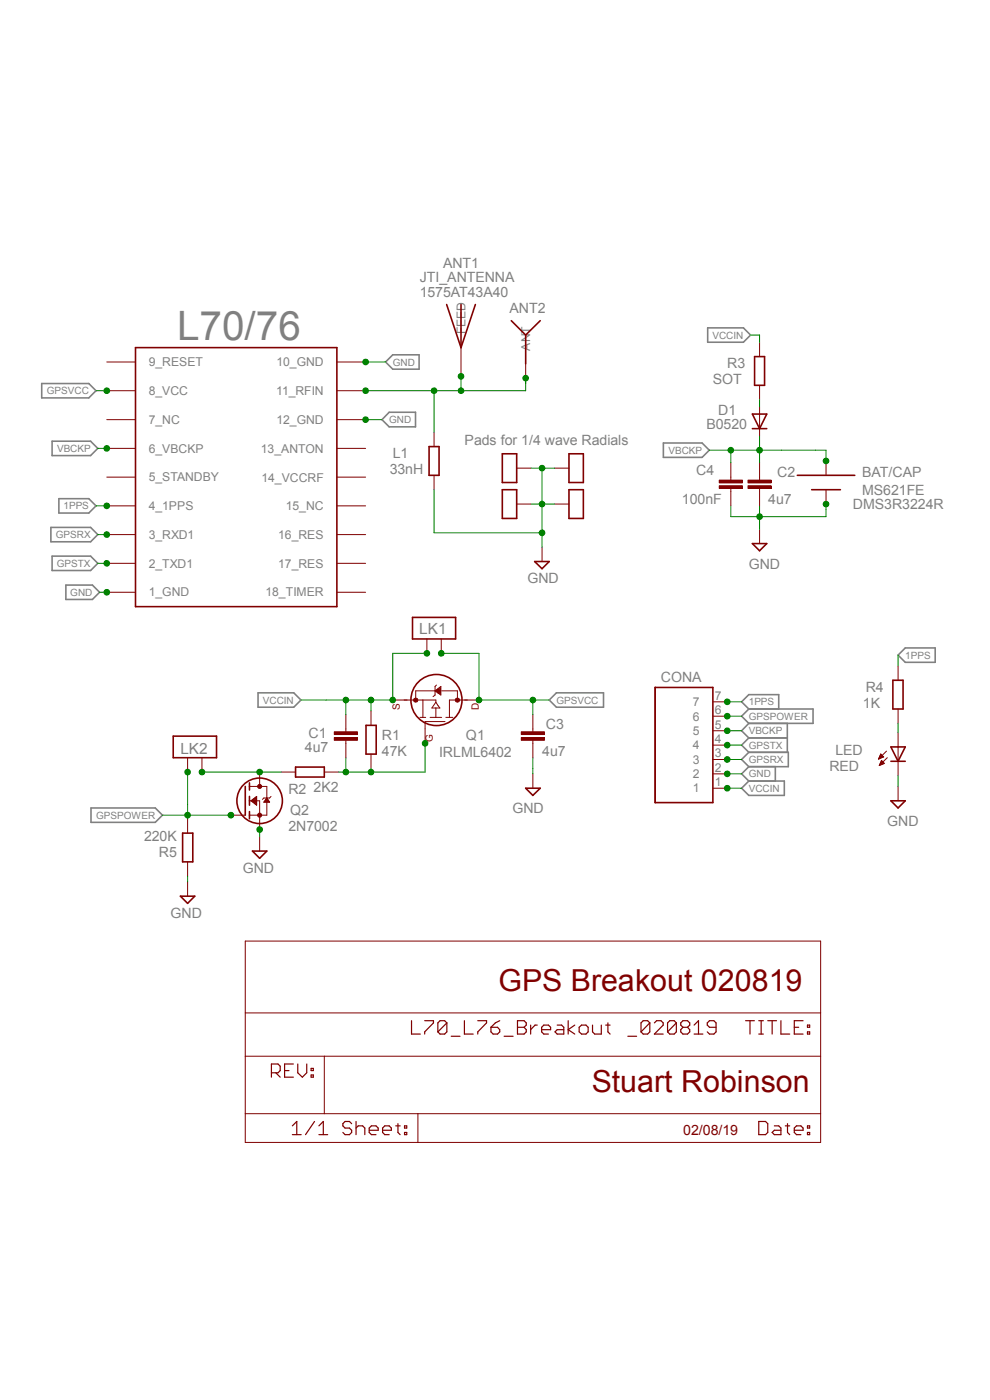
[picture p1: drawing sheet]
<svg xmlns="http://www.w3.org/2000/svg" width="210mm" height="297mm" viewBox="0 0 210 297" stroke-linecap="round" stroke-linejoin="round" font-family="sans-serif">
<g fill="none" stroke="#808080" stroke-width=".34">
<path d="M81.8 76.8l1.5-1.5h5.6v3h-5.6zM150.1 69.6h7.6l1.5 1.5-1.5 1.5h-7.6zM8.8 81.4h10l1.6 1.5-1.6 1.5h-10zM11 93.6h8.2l1.5 1.5-1.5 1.5h-8.2zM82.5 87.5h5.6v3.1h-5.6l-1.5-1.6zM140.7 94h8.2l1.6 1.5-1.6 1.5h-8.2zM10.8 111.9h8.4l1.5 1.5-1.5 1.5h-8.4zM11 118h8.2l1.5 1.5-1.5 1.5h-8.2zM12.5 105.8h6.3l1.6 1.5-1.6 1.5h-6.3zM14 124.1h5.6l1.5 1.5-1.5 1.6h-5.6zM190.5 139l1.5-1.5h6.4v3h-6.4zM54.7 147h7.6l1.5 1.5-1.5 1.5h-7.6z"/>
<path d="M116.5 148.5l1.5-1.5h10v3h-10zM158.8 159.6l-1.5 1.5 1.5 1.5M158.8 159.6h8.4v3h-8.4M158.8 156.5l-1.5 1.6 1.5 1.5M158.8 156.5h8.2M158.8 150.4l-1.5-1.5 1.5-1.5h6.4v3M158.8 150.4h13.7v3.1h-13.7M158.8 150.4l-1.5 1.5 1.5 1.6M158.8 153.5l-1.5 1.5 1.5 1.5M167 153.5v6.1M19.3 171.4h13.6l1.6 1.5-1.6 1.6h-13.6zM158.8 162.6l-1.5 1.6 1.5 1.5"/>
<path d="M158.8 165.7h7.6v3h-7.6l-1.5-1.5zM164.5 162.6v3.1"/>
</g>
<path d="M91 94.7h2.1v6.1h-2.1zM159.6 87.8h3l-1.5 3.1zM159.6 90.9h3M189 158.5h3l-1.5 3zM189.4 144.3h2.2v6.1h-2.2zM189 161.5h3" fill="none" stroke="#800000" stroke-width=".34"/>
<g fill="none" stroke="#800000" stroke-width=".21">
<path d="M92.1 91.7v3M161.1 86.3v6.2M92.1 100.8v3.1M161.1 101.2v.6M161.1 103.7v.6M186.8 160l-.4 1M186.8 160l.7 .6-1.1 .4M186.8 160h.1M188 159.3l-1.6 1.7M190.5 141.3v3M190.5 150.4v3.1M190.5 155.4v9.1"/>
<path d="M186.4 161h.2M186.4 160.8h.5M186.5 160.7h.6M186.5 162.4h.1M186.6 160.6h.8M186.6 162.3h.3M186.6 160.5h.7M186.6 160.4h.6M186.6 162.1h.6M186.7 162h.7M186.7 160.2h.4M186.7 161.9h.8"/>
<path d="M186.8 160.1h.2M186.8 161.8h.6M186.9 161.7h.4M186.9 161.5h.3M186.9 161.4h.2M187 161.3l.6 .7-1.1 .4zM188.2 160.7l-1.7 1.7M52 199.6h122.1v42.8h-122.1zM52 214.9h122.1M52 224.1h122.1M52 236.3h122.1M68.8 224.1v12.2"/>
<path d="M88.6 236.3v6.1"/>
</g>
<g fill="none" stroke="#800000" stroke-width=".25">
<path d="M87.3 216.5v2.9h1.9M90.1 216.5h1.8v.5l-1.8 1.9v.5M94.8 217l-.5-.5h-1l-.4 .5v1.9M94.8 217v1.9l-.5 .5h-1l-.4-.5M94.8 217l-1.9 1.9M95.7 219.8h1.9M98.5 216.5v2.9h1.9M101.3 216.5h1.9v.5l-1.9 1.9v.5M104.1 217.9h1.4l.5 .5v.5l-.5 .5h-.9l-.5-.5zM106 216.5l-.9 .5-1 .9M106.9 219.8h1.9M109.8 216.5h1.4l.4 .5v.5l-.4 .4 .4 .5v.5l-.4 .5h-1.4z"/>
<path d="M109.8 217.9h1.4M112.6 217.5v1.9M114 217.5h-.5l-.9 .9M114.9 218.4h1.9v-.5l-.5-.4h-.9l-.5 .4v1l.5 .5h.9M118.2 217.5h.9l.5 .4v1.5h-1.4l-.5-.5 .5-.5h1.4M120.5 216.5v2.9M121.9 217.5l-1.4 .9 1.4 1M122.9 217.9l.5-.4h.9l.5 .4v1l-.5 .5h-.9l-.5-.5zM125.7 217.5v1.4l.5 .5h1.4v-1.9M128.5 217.5h.9M128.9 217v1.9l.5 .5M133.2 219.8h1.8"/>
<path d="M137.8 217l-.4-.5h-1l-.4 .5v1.9M137.8 217v1.9l-.4 .5h-1l-.4-.5M137.8 217l-1.8 1.9M138.8 217l.5-.5h.9l.5 .5v.5l-1.9 1.9h1.9M143.5 217l-.5-.5h-.9l-.5 .5v1.9M143.5 217v1.9l-.5 .5h-.9l-.5-.5M143.5 217l-1.9 1.9M144.9 217.9l-.5-.4v-.5l.5-.5h.9l.5 .5v.5l-.5 .4M144.9 217.9l-.5 .5v.5l.5 .5h.9l.5-.5v-.5l-.5-.5M144.9 217.9h.9M147.2 219.4h1.9M147.2 217.5l1-1v2.9"/>
<path d="M151.9 217.9h-1.4l-.5-.4v-.5l.5-.5h.9l.5 .5v1.9l-.5 .5h-.9l-.5-.5M158.2 216.5h1.8M159.1 216.5v2.9M161 216.5h.9M161 219.4h.9M161.5 216.5v2.9M162.9 216.5h1.8M163.8 216.5v2.9M165.7 216.5v2.9h1.8M168.5 217.9h.9M170.3 216.5h-1.8v2.9h1.8M171.3 217.5h.4v.4h-.4z"/>
<path d="M171.3 218.9h.4v.5h-.4zM57.6 227.6h1.4l.4-.5v-.9l-.4-.5h-1.4v2.8M58.5 227.6l.9 .9M60.4 227.1h.9M62 238.8l.9-.9v2.8M62.2 225.7h-1.8v2.8h1.8M63.2 225.7v1.9l.9 .9 1-.9v-1.9M66 228h.5v.5h-.5zM66 226.7h.5v.4h-.5zM66.7 237.9l-1.9 2.8M67.6 238.8l1-.9v2.8M74.6 238.4l-.5-.5h-.9l-.5 .5v.4l.5 .5h.9l.5 .5v.4l-.5 .5h-.9l-.5-.5"/>
<path d="M75.5 239.3l.5-.5h.9l.5 .5v1.4M75.5 237.9v2.8M78.3 239.8h1.9v-.5l-.4-.5h-1l-.5 .5v.9l.5 .5h1M81.2 239.8h1.8v-.5l-.5-.5h-.9l-.4 .5v.9l.4 .5h.9M83.9 238.8h1M84.4 238.4v1.8l.5 .5M85.8 238.8h.5v.5h-.5zM161 237.9h1.4l.5 .5v1.8l-.5 .5h-1.4zM164.3 238.8h.9l.5 .5v1.4h-1.4l-.5-.5 .5-.4h1.4M166.6 238.8h.9M167 238.4v1.8l.5 .5M168.5 239.8h1.8v-.5l-.4-.5h-.9l-.5 .5v.9l.5 .5h.9"/>
<path d="M171.3 238.8h.4v.5h-.4zM62 240.7h1.9M67.6 240.7h1.9M85.8 240.2h.5v.5h-.5zM171.3 240.2h.4v.5h-.4z"/>
</g>
<path d="M158.7 103h4.9v.6h-4.9z" fill-rule="evenodd" fill="#800000"/>
<path d="M158.7 103h4.9v.6h-4.9z" fill="none" stroke="#800000" stroke-width=".21"/>
<path d="M158.7 101.9h4.9v.5h-4.9z" fill-rule="evenodd" fill="#800000"/>
<g fill="none" stroke="#800000" stroke-width=".21">
<path d="M22.6 76.8h6.1M71.5 76.8h6.1M97.8 73.7v6.1M111.5 77.2v3M161.1 72.6v3M22.6 82.9h6.1M22.6 89h6.1M22.6 95.1h6.1M71.5 82.9h6.1M71.5 89h6.1M71.5 95.1h6.1M109.6 99.3h3"/>
<path d="M117.6 99.3h3.1M161.1 81.7v3.1M161.1 98.2v3M175.2 97.8v3M22.6 101.2h6.1M22.6 107.3h6.1M22.6 113.4h6.1M22.6 119.5h6.1M71.5 101.2h6.1M71.5 107.3h6.1M71.5 113.4h6.1M71.5 119.5h6.1"/>
<path d="M109.6 106.9h3M115 116.1v3M117.6 106.9h3.1M158.7 101.9h4.9v.5h-4.9zM161.1 104.3v3M161.1 112.3v3M175.2 103.9v3M22.6 125.6h6.1M71.5 125.6h6.1M85.7 148.5h6.8v.5M89.1 152.2h1.2M89.7 148.5v3.7"/>
<path d="M91.2 152.2h2.5M92.2 146.6h-4v1.9M92.3 146.6l1.2-1v1.8zM92.5 149l.8 1.2h-1.7zM92.5 150.2v2M92.6 145.3l-.3 .3v1.8l-.4 .4M93.7 146.6h3.3v1.9M94.4 153.1h-4.2v1.5M94.6 152.2h1.5M99.1 148.5h-3.8v3.7M151.2 158.1h3.1M151.2 155h3.1"/>
<path d="M151.2 151.9h3.1M151.2 148.9h3.1M151.2 167.2h3.1M151.2 164.2h3.1M151.2 161.1h3.1M190.5 166.8v3.1"/>
</g>
<g fill="none" stroke="#800000" stroke-width=".34">
<path d="M28.7 73.7h42.8v55h-42.8zM94.7 64.6l3.1 9.1M97.8 64.6v9.1M100.8 64.6l-3 9.1M108.5 68l3 3.1M111.5 71.1v6.1M114.6 68l-3.1 3.1M160.1 75.6h2.1v6.1h-2.1zM106.6 96.3h3v6.1h-3zM120.7 96.3h3v6.1h-3zM106.6 103.9h3v6.1h-3zM113.4 119.1h3.1l-1.5 1.5z"/>
<path d="M120.7 103.9h3v6.1h-3zM159.6 115.3h3l-1.5 1.5zM169.1 100.8h12.2M172.2 103.9h6.1M139 145.8h12.2v24.5h-12.2zM189 169.9h3l-1.5 1.5z"/>
<circle cx="92.6" cy="148.5" r="5.4"/>
</g>
<path d="M92.3 146.6h.3M93.3 146.6l-.3 .1" fill="none" stroke="#800000" stroke-width=".25"/>
<path d="M92.9 146.3l-.1 .1M93 146.2v.8l-.4-.4 .4 .1M93.3 145.9v1.3" fill="none" stroke="#800000" stroke-width=".38"/>
<circle cx="97" cy="148.5" r=".46" fill="#800000"/>
<circle cx="97" cy="148.5" r=".46" fill="none" stroke="#800000" stroke-width=".21"/>
<circle cx="88.2" cy="148.5" r=".46" fill="#800000"/>
<g fill="none" stroke="#800000" stroke-width=".21">
<path d="M73.4 154.6v.6M73.4 157.1v.6M83.3 148.5h3.1M90.2 154.6v3.1M98.6 148.5h3"/>
<circle cx="88.2" cy="148.5" r=".46"/>
</g>
<path d="M70.9 156.5h4.9v.6h-4.9z" fill-rule="evenodd" fill="#800000"/>
<path d="M70.9 156.5h4.9v.6h-4.9z" fill="none" stroke="#800000" stroke-width=".21"/>
<path d="M70.9 155.2h4.9v.6h-4.9z" fill-rule="evenodd" fill="#800000"/>
<path d="M90.6 135.6v3M93.6 135.6v3M70.9 155.2h4.9v.6h-4.9zM73.4 151.6v3M73.4 157.7v3M78.7 150.8v3.1M78.7 160v3M113 154.6v.6M113 157.1v.6M59.6 163.8h3.1M68.8 163.8h3" fill="none" stroke="#800000" stroke-width=".21"/>
<path d="M87.5 131h9.1v4.6h-9.1zM77.6 153.9h2.2v6.1h-2.2zM62.7 162.7h6.1v2.1h-6.1z" fill="none" stroke="#800000" stroke-width=".34"/>
<path d="M110.6 156.5h4.9v.6h-4.9z" fill-rule="evenodd" fill="#800000"/>
<path d="M110.6 156.5h4.9v.6h-4.9z" fill="none" stroke="#800000" stroke-width=".21"/>
<path d="M110.6 155.2h4.9v.6h-4.9z" fill-rule="evenodd" fill="#800000"/>
<path d="M155 101.2v.6M155 103.7v.6M110.6 155.2h4.9v.6h-4.9zM113 151.6v3M113 157.7v3M113 164.2v3" fill="none" stroke="#800000" stroke-width=".21"/>
<path d="M111.5 167.2h3.1l-1.6 1.5z" fill="none" stroke="#800000" stroke-width=".34"/>
<path d="M152.6 103h4.9v.6h-4.9z" fill-rule="evenodd" fill="#800000"/>
<path d="M152.6 103h4.9v.6h-4.9z" fill="none" stroke="#800000" stroke-width=".21"/>
<path d="M152.6 101.9h4.9v.5h-4.9z" fill-rule="evenodd" fill="#800000"/>
<path d="M155 98.2v3M152.6 101.9h4.9v.5h-4.9zM155 104.3v3M39.8 160.7v3.1M42.8 160.7v3.1M52.9 169.9h2.2v3M52.9 166.8h3.7v6.1h-3.7M57.5 169l-.3 .3h-1.2l-.3 .3" fill="none" stroke="#800000" stroke-width=".21"/>
<path d="M36.7 156.2h9.2v4.5h-9.2zM52 166.8v6.1M52.9 166.1v1.5M52.9 169v1.8M52.9 172.2v1.5" fill="none" stroke="#800000" stroke-width=".34"/>
<circle cx="55.1" cy="172.9" r=".43" fill="#800000"/>
<circle cx="55.1" cy="172.9" r=".43" fill="none" stroke="#800000" stroke-width=".21"/>
<circle cx="55.1" cy="166.8" r=".43" fill="#800000"/>
<g fill="none" stroke="#800000" stroke-width=".21">
<path d="M39.8 173.7v3M49 172.9h3M53.3 169.9l1.1-.9v1.8zM53.3 169.9h1.1M53.3 169.8h1.1M53.4 170.1h1M53.5 169.7h.9M53.6 170.1h.8M53.7 169.5h.7M53.8 170.3h.6M53.8 169.4h.6M53.9 170.4h.5"/>
<path d="M54 169.3h.4M54.1 170.5h.3M54.1 169.2h.3M54.2 170.6h.2M54.3 169.1h.1M54.4 170.8h.1M55.1 163.8v3M55.1 172.9v3.1M55.1 177.5v3.1M56 170.1h1.2M56.1 170.1h1M56.2 169.9h.8"/>
<path d="M56.3 169.8h.6M56.3 169.7h.6M56.4 169.5h.4M56.5 169.4h.2M56.6 169.3h.1M56.6 169.3l.6 .9h-1.2zM39.8 182.8v3.1M39.8 187.1v3"/>
<circle cx="55.1" cy="166.8" r=".43"/>
</g>
<g fill="none" stroke="#800000" stroke-width=".34">
<path d="M38.7 176.7h2.2v6.1h-2.2zM38.3 190.1h3l-1.5 1.5zM53.6 180.6h3l-1.5 1.5z"/>
<circle cx="55.1" cy="169.9" r="4.8"/>
</g>
<path d="M20.7 113.4h1.9" fill="none" stroke="#008000" stroke-width=".21"/>
<circle cx="22.6" cy="113.4" r=".6" fill="#008000"/>
<g fill="none" stroke="#008000" stroke-width=".21">
<path d="M154.3 161.1h3"/>
<circle cx="22.6" cy="113.4" r=".6"/>
</g>
<circle cx="154.3" cy="161.1" r=".6" fill="#008000"/>
<g fill="none" stroke="#008000" stroke-width=".21">
<path d="M20.7 119.5h1.9"/>
<circle cx="154.3" cy="161.1" r=".6"/>
</g>
<circle cx="22.6" cy="119.5" r=".6" fill="#008000"/>
<g fill="none" stroke="#008000" stroke-width=".21">
<path d="M154.3 158.1h3"/>
<circle cx="22.6" cy="119.5" r=".6"/>
</g>
<circle cx="154.3" cy="158.1" r=".6" fill="#008000"/>
<g fill="none" stroke="#008000" stroke-width=".21">
<path d="M161.1 107.3v5M161.1 109.6h14.1M190.5 164.5v2.3"/>
<circle cx="154.3" cy="158.1" r=".6"/>
</g>
<circle cx="161.1" cy="109.6" r=".6" fill="#008000"/>
<g fill="none" stroke="#008000" stroke-width=".21">
<path d="M175.2 106.9v2.7"/>
<circle cx="161.1" cy="109.6" r=".6"/>
</g>
<circle cx="175.2" cy="106.9" r=".6" fill="#008000"/>
<g fill="none" stroke="#008000" stroke-width=".21">
<path d="M77.6 76.8h4.2M77.6 89h3.4M155 107.3v2.3h6.1M21.1 125.6h1.5"/>
<circle cx="175.2" cy="106.9" r=".6"/>
</g>
<circle cx="77.6" cy="76.8" r=".6" fill="#008000"/>
<circle cx="77.6" cy="76.8" r=".6" fill="none" stroke="#008000" stroke-width=".21"/>
<circle cx="77.6" cy="89" r=".6" fill="#008000"/>
<circle cx="77.6" cy="89" r=".6" fill="none" stroke="#008000" stroke-width=".21"/>
<circle cx="22.6" cy="125.6" r=".6" fill="#008000"/>
<g fill="none" stroke="#008000" stroke-width=".21">
<path d="M154.3 164.2h3"/>
<circle cx="22.6" cy="125.6" r=".6"/>
</g>
<circle cx="154.3" cy="164.2" r=".6" fill="#008000"/>
<g fill="none" stroke="#008000" stroke-width=".21">
<path d="M112.6 106.9h5M115 106.9v6.1"/>
<circle cx="154.3" cy="164.2" r=".6"/>
</g>
<circle cx="115" cy="106.9" r=".6" fill="#008000"/>
<g fill="none" stroke="#008000" stroke-width=".21">
<path d="M112.6 99.3h5M115 99.3v7.6M115 113v3.1"/>
<circle cx="115" cy="106.9" r=".6"/>
</g>
<circle cx="115" cy="99.3" r=".6" fill="#008000"/>
<g fill="none" stroke="#008000" stroke-width=".21">
<path d="M92.1 103.9v9.1h22.9"/>
<circle cx="115" cy="99.3" r=".6"/>
</g>
<circle cx="115" cy="113" r=".6" fill="#008000"/>
<g fill="none" stroke="#008000" stroke-width=".21">
<path d="M55.1 176v1.5M113 160.7v3.5"/>
<circle cx="115" cy="113" r=".6"/>
</g>
<circle cx="55.1" cy="176" r=".6" fill="#008000"/>
<g fill="none" stroke="#008000" stroke-width=".21">
<path d="M190.5 139v2.3M154.3 148.9h3M190.5 153.5v1.9M39.8 185.9v1.2"/>
<circle cx="55.1" cy="176" r=".6"/>
</g>
<circle cx="154.3" cy="148.9" r=".6" fill="#008000"/>
<g fill="none" stroke="#008000" stroke-width=".21">
<path d="M20.4 107.3h2.2"/>
<circle cx="154.3" cy="148.9" r=".6"/>
</g>
<circle cx="22.6" cy="107.3" r=".6" fill="#008000"/>
<g fill="none" stroke="#008000" stroke-width=".21">
<path d="M161.1 84.8v1.5M154.3 151.9h3"/>
<circle cx="22.6" cy="107.3" r=".6"/>
</g>
<circle cx="154.3" cy="151.9" r=".6" fill="#008000"/>
<g fill="none" stroke="#008000" stroke-width=".21">
<path d="M34.5 172.9h5.3M39.8 170.6v3.1"/>
<circle cx="154.3" cy="151.9" r=".6"/>
</g>
<circle cx="39.8" cy="172.9" r=".6" fill="#008000"/>
<g fill="none" stroke="#008000" stroke-width=".21">
<path d="M39.8 163.8v6.8"/>
<circle cx="39.8" cy="172.9" r=".6"/>
</g>
<circle cx="39.8" cy="163.8" r=".6" fill="#008000"/>
<g fill="none" stroke="#008000" stroke-width=".21">
<path d="M39.8 172.9h9.2"/>
<circle cx="39.8" cy="163.8" r=".6"/>
</g>
<circle cx="49" cy="172.9" r=".6" fill="#008000"/>
<g fill="none" stroke="#008000" stroke-width=".21">
<path d="M20.4 82.9h2.2"/>
<circle cx="49" cy="172.9" r=".6"/>
</g>
<circle cx="22.6" cy="82.9" r=".6" fill="#008000"/>
<g fill="none" stroke="#008000" stroke-width=".21">
<path d="M101.6 148.5h11.4"/>
<circle cx="22.6" cy="82.9" r=".6"/>
</g>
<circle cx="101.6" cy="148.5" r=".6" fill="#008000"/>
<g fill="none" stroke="#008000" stroke-width=".21">
<path d="M93.6 138.6h8v9.9M113 148.5h3.5"/>
<circle cx="101.6" cy="148.5" r=".6"/>
</g>
<circle cx="93.6" cy="138.6" r=".6" fill="#008000"/>
<g fill="none" stroke="#008000" stroke-width=".21">
<path d="M113 148.5v3.1"/>
<circle cx="93.6" cy="138.6" r=".6"/>
</g>
<circle cx="113" cy="148.5" r=".6" fill="#008000"/>
<g fill="none" stroke="#008000" stroke-width=".21">
<path d="M97.8 79.8v3.1M77.6 82.9h14.5"/>
<circle cx="113" cy="148.5" r=".6"/>
</g>
<circle cx="97.8" cy="82.9" r=".6" fill="#008000"/>
<g fill="none" stroke="#008000" stroke-width=".21">
<path d="M111.5 80.2v2.7h-19.4"/>
<circle cx="97.8" cy="82.9" r=".6"/>
</g>
<circle cx="97.8" cy="79.8" r=".6" fill="#008000"/>
<circle cx="97.8" cy="79.8" r=".6" fill="none" stroke="#008000" stroke-width=".21"/>
<circle cx="77.6" cy="82.9" r=".6" fill="#008000"/>
<g fill="none" stroke="#008000" stroke-width=".21">
<path d="M111.5 80.2v1.2"/>
<circle cx="77.6" cy="82.9" r=".6"/>
</g>
<circle cx="111.5" cy="80.2" r=".6" fill="#008000"/>
<g fill="none" stroke="#008000" stroke-width=".21">
<path d="M92.1 82.9v8.8"/>
<circle cx="111.5" cy="80.2" r=".6"/>
</g>
<circle cx="92.1" cy="82.9" r=".6" fill="#008000"/>
<g fill="none" stroke="#008000" stroke-width=".21">
<path d="M20.7 95.1h1.9"/>
<circle cx="92.1" cy="82.9" r=".6"/>
</g>
<circle cx="22.6" cy="95.1" r=".6" fill="#008000"/>
<g fill="none" stroke="#008000" stroke-width=".21">
<path d="M150.5 95.5h22.4M161.1 92.5v3"/>
<circle cx="22.6" cy="95.1" r=".6"/>
</g>
<circle cx="161.1" cy="95.5" r=".6" fill="#008000"/>
<g fill="none" stroke="#008000" stroke-width=".21">
<path d="M161.1 95.5v2.7M172.9 95.5h2.3v2.3"/>
<circle cx="161.1" cy="95.5" r=".6"/>
</g>
<circle cx="175.2" cy="97.8" r=".6" fill="#008000"/>
<g fill="none" stroke="#008000" stroke-width=".21">
<path d="M155 95.5v2.7"/>
<circle cx="175.2" cy="97.8" r=".6"/>
</g>
<circle cx="155" cy="95.5" r=".6" fill="#008000"/>
<g fill="none" stroke="#008000" stroke-width=".21">
<path d="M154.3 155h3"/>
<circle cx="155" cy="95.5" r=".6"/>
</g>
<circle cx="154.3" cy="155" r=".6" fill="#008000"/>
<g fill="none" stroke="#008000" stroke-width=".21">
<path d="M154.3 167.2h3"/>
<circle cx="154.3" cy="155" r=".6"/>
</g>
<circle cx="154.3" cy="167.2" r=".6" fill="#008000"/>
<g fill="none" stroke="#008000" stroke-width=".21">
<path d="M73.4 148.5h9.9M78.7 148.5v2.3"/>
<circle cx="154.3" cy="167.2" r=".6"/>
</g>
<circle cx="78.7" cy="148.5" r=".6" fill="#008000"/>
<g fill="none" stroke="#008000" stroke-width=".21">
<path d="M63.8 148.5h9.6v3.1"/>
<circle cx="78.7" cy="148.5" r=".6"/>
</g>
<circle cx="73.4" cy="148.5" r=".6" fill="#008000"/>
<circle cx="73.4" cy="148.5" r=".6" fill="none" stroke="#008000" stroke-width=".21"/>
<circle cx="83.3" cy="148.5" r=".6" fill="#008000"/>
<g fill="none" stroke="#008000" stroke-width=".21">
<path d="M90.6 138.6h-7.3v9.9"/>
<circle cx="83.3" cy="148.5" r=".6"/>
</g>
<circle cx="90.5" cy="138.6" r=".6" fill="#008000"/>
<g fill="none" stroke="#008000" stroke-width=".21">
<path d="M159.2 71.1h1.9v1.5M90.2 157.7v6.1h-16.8v-3.1M78.7 163v.8"/>
<circle cx="90.5" cy="138.6" r=".6"/>
</g>
<circle cx="78.7" cy="163.8" r=".6" fill="#008000"/>
<circle cx="78.7" cy="163.8" r=".6" fill="none" stroke="#008000" stroke-width=".21"/>
<circle cx="90.2" cy="157.7" r=".6" fill="#008000"/>
<g fill="none" stroke="#008000" stroke-width=".21">
<path d="M71.8 163.8h1.6"/>
<circle cx="90.2" cy="157.7" r=".6"/>
</g>
<circle cx="73.4" cy="163.8" r=".6" fill="#008000"/>
<g fill="none" stroke="#008000" stroke-width=".21">
<path d="M42.8 163.8h16.8"/>
<circle cx="73.4" cy="163.8" r=".6"/>
</g>
<circle cx="42.8" cy="163.8" r=".6" fill="#008000"/>
<circle cx="42.8" cy="163.8" r=".6" fill="none" stroke="#008000" stroke-width=".21"/>
<circle cx="55.1" cy="163.8" r=".6" fill="#008000"/>
<circle cx="55.1" cy="163.8" r=".6" fill="none" stroke="#008000" stroke-width=".21"/>
<text font-size="8.6" fill="#808080" x="37.5" y="72.2">L70/76</text>
<g font-size="6.4" fill="#800000">
<text x="105.7" y="210.3">GPS Breakout 020819</text>
<text x="125.5" y="231.7">Stuart Robinson</text>
</g>
<g font-size="3.3" fill="#808080">
<text x="88.9" y="134.4">LK1</text>
<text x="38.3" y="160">LK2</text>
</g>
<g font-size="3" fill="#808080">
<text x="89" y="59.9">JTI_ANTENNA</text>
<text x="94" y="56.8">ANT1</text>
<text x="89" y="63.1">1575AT43A40</text>
<text x="108.1" y="66.5">ANT2</text>
<text x="151.2" y="81.4">SOT</text>
<text x="154.3" y="78.1">R3</text>
<text x="152.4" y="88.1">D1</text>
<text x="98.6" y="94.4">Pads for 1/4 wave Radials</text>
<text x="149.9" y="91">B0520</text>
<text x="82.7" y="100.5">33nH</text>
<text x="83.3" y="97.1">L1</text>
<text x="147.7" y="100.8">C4</text>
<text x="164.8" y="101.1">C2</text>
<text x="182.9" y="101.2">BAT/CAP</text>
<text x="144.7" y="106.8">100nF</text>
<text x="162.9" y="106.8">4u7</text>
<text x="182.9" y="105">MS621FE</text>
<text x="180.9" y="108.1">DMS3R3224R</text>
<text x="111.9" y="123.7">GND</text>
<text x="158.8" y="120.7">GND</text>
<text x="140.2" y="144.6">CONA</text>
<text x="183.6" y="146.7">R4</text>
<text x="115.8" y="154.6">C3</text>
<text x="183" y="150.1">1K</text>
<text x="64.7" y="159.5">4u7</text>
<text x="65.4" y="156.5">C1</text>
<text x="81" y="160.4">47K</text>
<text x="81" y="157">R1</text>
<text x="93.1" y="160.6">IRLML6402</text>
<text x="98.8" y="156.9">Q1</text>
<text x="115" y="160.3">4u7</text>
<text x="177.2" y="160.1">LED</text>
<text x="175.9" y="163.6">RED</text>
<text x="61.2" y="168.4">R2</text>
<text x="61.6" y="172.9">Q2</text>
<text x="66.5" y="168">2K2</text>
<text x="108.7" y="172.6">GND</text>
<text x="30.6" y="178.4">220K</text>
<text x="61.2" y="176.4">2N7002</text>
<text x="188.2" y="175.2">GND</text>
<text x="33.7" y="181.8">R5</text>
<text x="51.5" y="185.1">GND</text>
<text x="36.2" y="194.7">GND</text>
</g>
<text font-size="3" fill="#800000" x="144.9" y="240.8">02/08/19</text>
<g font-size="2.6" fill="#808080">
<text x="98.7" y="71" transform="rotate(-90 98.7 71)">FEED</text>
<text x="31.5" y="77.7">9_RESET</text>
<text x="58.6" y="77.7">10_GND</text>
<text x="112.4" y="74.4" transform="rotate(-90 112.4 74.4)">ANT</text>
<text x="31.5" y="83.8">8_VCC</text>
<text x="58.6" y="83.8">11_RFIN</text>
<text x="31.5" y="89.9">7_NC</text>
<text x="58.6" y="89.9">12_GND</text>
<text x="31.5" y="96">6_VBCKP</text>
<text x="55.3" y="96">13_ANTON</text>
<text x="31.5" y="102.1">5_STANDBY</text>
<text x="55.5" y="102.2">14_VCCRF</text>
<text x="31.5" y="108.2">4_1PPS</text>
<text x="60.6" y="108.2">15_NC</text>
<text x="31.5" y="114.3">3_RXD1</text>
<text x="59" y="114.3">16_RES</text>
<text x="31.5" y="120.4">2_TXD1</text>
<text x="59" y="120.4">17_RES</text>
<text x="31.5" y="126.5">1_GND</text>
<text x="56.3" y="126.5">18_TIMER</text>
<text x="146.9" y="149.8">7</text>
<text x="151.6" y="148.5">7</text>
<text x="146.9" y="155.9">5</text>
<text x="146.9" y="152.9">6</text>
<text x="151.6" y="154.6">5</text>
<text x="151.6" y="151.5">6</text>
<text x="146.9" y="159">4</text>
<text x="151.6" y="160.7">3</text>
<text x="151.6" y="157.6">4</text>
<text x="146.9" y="165.1">2</text>
<text x="146.9" y="162">3</text>
<text x="151.6" y="166.8">1</text>
<text x="151.6" y="163.7">2</text>
<text x="146.9" y="168.1">1</text>
</g>
<g font-size="2.1" fill="#808080">
<text x="151.1" y="71.8">VCCIN</text>
<text x="83.3" y="77.6">GND</text>
<text x="9.9" y="83.7">GPSVCC</text>
<text x="82.5" y="89.8">GND</text>
<text x="12.1" y="95.9">VBCKP</text>
<text x="141.8" y="96.3">VBCKP</text>
<text x="13.5" y="108.1">1PPS</text>
<text x="11.9" y="114.2">GPSRX</text>
<text x="12.1" y="120.3">GPSTX</text>
<text x="14.9" y="126.4">GND</text>
<text x="192" y="139.7">1PPS</text>
<text x="55.8" y="149.3">VCCIN</text>
<text x="118" y="149.3">GPSVCC</text>
<text x="158.8" y="149.6">1PPS</text>
<text x="158.8" y="152.7">GPSPOWER</text>
<text x="158.8" y="155.8">VBCKP</text>
<text x="158.8" y="161.9">GPSRX</text>
<text x="158.8" y="158.8">GPSTX</text>
<text x="158.8" y="164.9">GND</text>
<text x="158.8" y="168">VCCIN</text>
<text x="20.4" y="173.7">GPSPOWER</text>
</g>
<g font-size="2.1" fill="#800000">
<text x="84.8" y="150.5" transform="rotate(-90 84.8 150.5)">S</text>
<text x="101.6" y="150.7" transform="rotate(-90 101.6 150.7)">D</text>
<text x="91.8" y="157.5" transform="rotate(-90 91.8 157.5)">G</text>
</g>
</svg>
